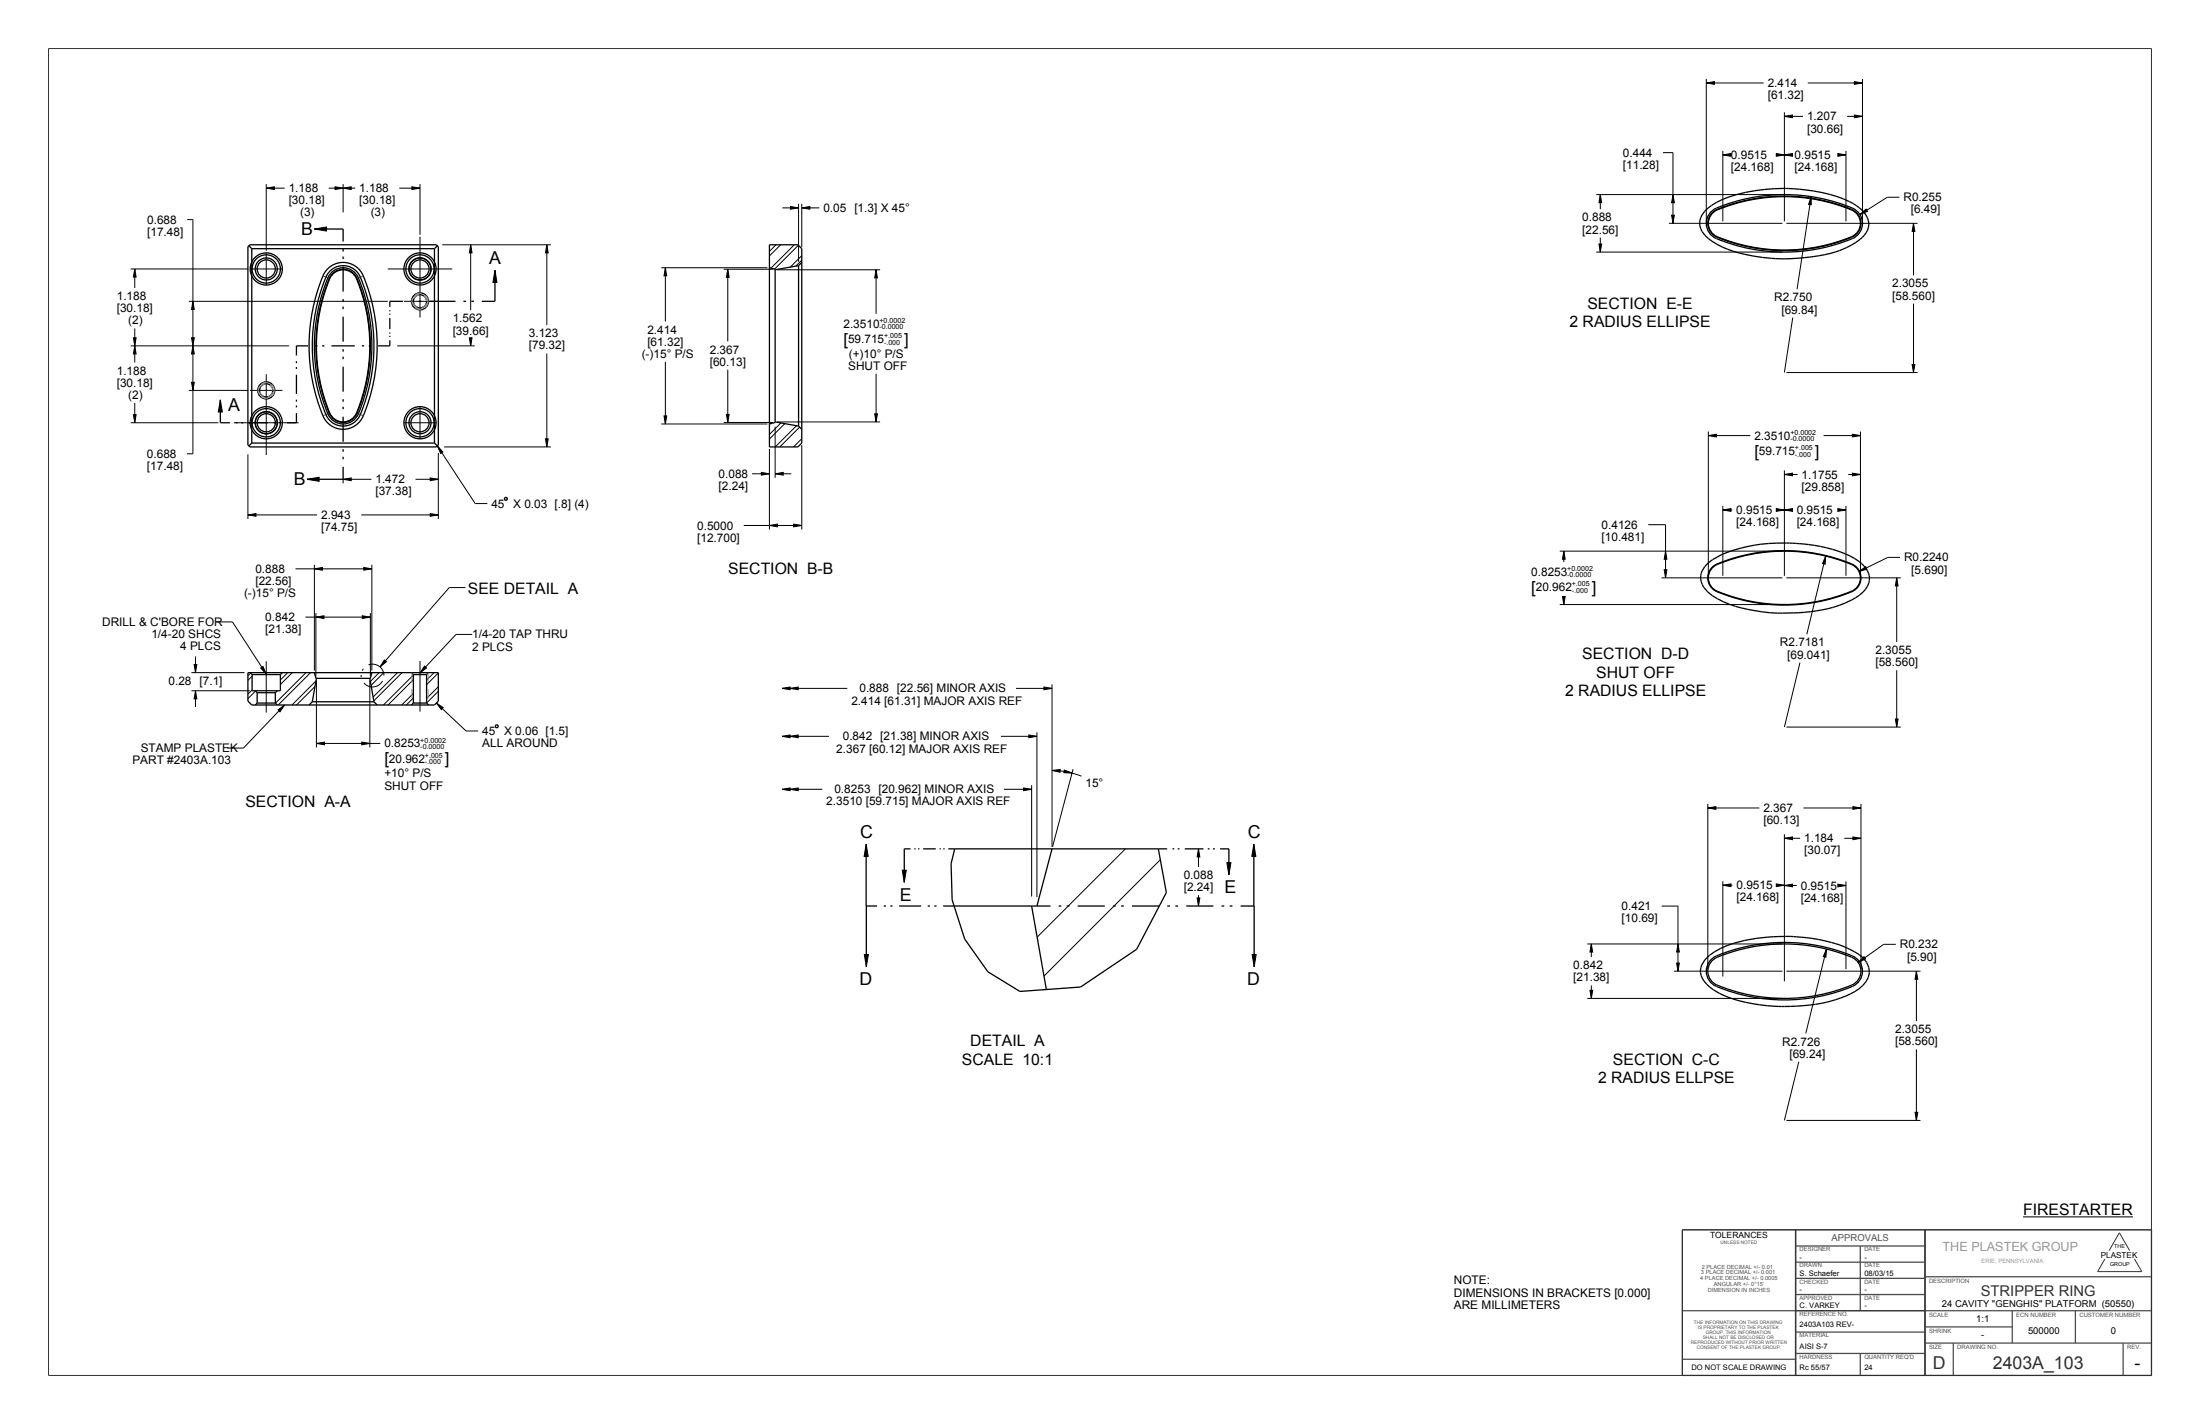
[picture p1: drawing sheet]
<svg xmlns="http://www.w3.org/2000/svg" width="864mm" height="559mm" viewBox="0 0 864 559" stroke-linecap="round" stroke-linejoin="round" font-family="sans-serif">
<g fill="#000">
<path d="M669.8 32.6l3.2-.6v1.1zM727.9 32l3.2 .6-3.2 .5zM700.5 45.7l3.1-.6v1.1zM727.9 45.1l3.2 .6-3.2 .5zM104.5 73.8l3.2-.5v1.1zM131.5 73.3l3.2 .5-3.2 .6zM134.7 73.8l3.2-.5v1.1zM161.7 73.3l3.2 .5-3.2 .6zM628.2 76.4l.5 3.1h-1zM656.7 76.4l.6 3.1h-1.1zM676.3 60.8l3.2-.5v1zM700.5 60.8l3.1-.5v1z"/>
<path d="M697.3 60.3l3.2 .5-3.2 .5zM711 77.1v3.3l-1-.2zM721.4 60.3l3.2 .5-3.2 .5zM123.4 89.9l4.8-.8v1.6zM184.8 96.1l.5 3.1h-1.1zM214.7 96.1l.5 3.1h-1.1zM310.3 81l3.2 .6-3.2 .5zM314.7 81.6l3.2-.6v1.1zM627.7 95.7h1l-.5 3.2zM656.2 84.5h1.1l-.6 3.1zM730.1 84.2l2.4-2.2 .6 .9zM751.1 87.6l.6 3.2h-1.1z"/>
<path d="M52.9 105.5l.5 3.2h-1zM75.7 118.2l.6 3.2h-1.1zM194.3 106l.8 4.8h-1.6zM261.2 105.1l.5 3.1h-1zM285.7 105.7l.5 3.1h-1zM343.9 105.9l.5 3.1h-1zM52.4 132.5h1l-.5 3.2zM52.9 135.7l.5 3.2h-1zM75.7 135.7l.6 3.2h-1.1zM75.2 132.5h1.1l-.6 3.2zM184.2 132.5h1.1l-.5 3.2zM75.2 150h1.1l-.6 3.2z"/>
<path d="M86.5 156.9l.8 4.8h-1.6zM750.6 143h1.1l-.6 3.2zM52.4 162.7h1l-.5 3.2zM171.7 175l2.2 2.4-.9 .5zM214.1 172.2h1.1l-.5 3.2zM260.7 163.2h1l-.5 3.2zM285.2 162.6h1l-.5 3.2zM343.4 162.4h1l-.5 3.2zM670.6 170.9l3.2-.5v1.1zM727.1 170.4l3.2 .5-3.2 .6zM120.5 188.1l4.8-.8v1.6zM134.7 188.1l3.2-.6v1.1z"/>
<path d="M168.9 187.5l3.2 .6-3.2 .5zM298.9 185.4l3.1 .5-3.1 .6zM304.3 185.9l3.2-.5v1.1zM700.5 186.2l3.1-.5v1zM727.1 185.7l3.2 .5-3.2 .5zM97.3 202.1l3.2-.6v1.1zM168.9 201.5l3.2 .6-3.2 .5zM302 206.2l3.2-.5v1zM311.6 205.7l3.1 .5-3.1 .5zM613.9 216.3l.5 3.2h-1.1zM653.8 216.3l.5 3.2h-1zM676.3 200.1l3.2-.5v1.1z"/>
<path d="M700.5 200.1l3.1-.5v1.1zM697.3 199.6l3.2 .5-3.2 .6zM716.7 218.2l-.3 3.2-1-.2zM721.4 199.6l3.2 .5-3.2 .6zM123.4 223.2l3.2-.5v1.1zM142.8 222.7l3.2 .5-3.2 .6zM613.3 234.1h1.1l-.5 3.1zM653.3 223.6h1l-.5 3.2zM729.7 224.3l2.7-1.9 .4 .9zM744.5 226.8l.6 3.1h-1.1zM124 242.2l3.2-.6v1.1zM142.2 241.6l3.2 .6-3.2 .5z"/>
<path d="M76.2 260.8h1.1l-.6 3.2zM76.7 271.1l.6 3.1h-1.1zM102.3 262.1l.9-.5 1.3 2.9zM109.1 278.6l2.6-1.9-1.8 2.6zM150.9 259l.8 .7-2.5 2zM166.6 261.4l.8 .7-2.5 2zM171.3 275.9l2.7 1.8-.8 .8zM307 270.1l3.2-.5v1.1zM310.2 270.1l3.1-.5v1.1zM409.8 269.6l3.2 .5-3.2 .6zM124.2 291.7l3.2-.5v1.1zM142 291.2l3.2 .5-3.2 .6z"/>
<path d="M307 289l3.2-.6v1.1zM310.2 289l3.1-.6v1.1zM403.9 288.4l3.1 .6-3.1 .5zM744 282.1h1.1l-.6 3.2zM307 309.7l3.2-.5v1.1zM310.2 309.7l3.1-.5v1.1zM401.8 309.2l3.2 .5-3.2 .6zM413 302.3l3.2-.3-.1 1zM417.8 302.2l3 1.2-3.2-.2zM670.4 317.1l3.2-.6v1.1zM727.3 316.5l3.2 .6-3.2 .5zM340 331.3l.8 4.8h-1.6z"/>
<path d="M470.5 333.1l.5 3.2h-1.1zM492.2 331.3l.8 4.8h-1.6zM700.5 329l3.1-.6v1.1zM727.3 328.4l3.2 .6-3.2 .5zM354.2 341.5h1.6l-.8 4.7zM469.9 352.4h1.1l-.5 3.1zM481.6 338.5h1.6l-.8 4.8zM676.3 347.4l3.2-.6v1.1zM697.3 346.8l3.2 .6-3.2 .5zM700.5 347.5l3.1-.6v1.1zM721.4 346.9l3.2 .6-3.2 .5zM339.3 374.6h1.6l-.8 4.8z"/>
<path d="M491.5 374.6h1.6l-.8 4.8zM624.7 370.4l.5 3.2h-1.1zM658.7 370.4l.5 3.2h-1zM717 372.4l-.3 3.2-1-.2zM729.4 377.7l2.3-2.3 .6 .9zM624.1 388.6h1.1l-.5 3.2zM658.2 377.9h1l-.5 3.2zM752.3 381.1l.5 3.2h-1.1zM751.7 436.5h1.1l-.5 3.2z"/>
</g>
<g fill="none" stroke="#000" stroke-width=".39">
<path d="M669.8 32.6l3.2-.6v1.1zM669.8 31v55.8M669.8 32.6h22.5M709.6 32.6h21.5M727.9 32l3.2 .6-3.2 .5zM731.1 31v55.8M652.8 59.9h3.9v27.7M676.3 59.2v27.6M700.5 45.7l3.1-.6v1.1zM700.5 44.1v42.7M700.5 45.7h7.3M724.6 59.2v27.6"/>
<path d="M725.1 45.7h6M727.9 45.1l3.2 .6-3.2 .5zM104.5 73.8l3.2-.5v1.1zM104.5 72.2v26.2M104.5 73.8h7.2M129 73.8h10.4M131.5 73.3l3.2 .5-3.2 .6zM134.7 73.8l3.2-.5v1.1zM134.7 72.2v11.2M156.8 73.8h8.1M161.7 73.3l3.2 .5-3.2 .6zM164.9 72.2v19.9"/>
<path d="M313.5 80v22.7M314.7 80v17M626.6 76.4h73.1M628.2 76.4l.5 3.1h-1zM628.2 76.4v5.7M656.7 76.4l.6 3.1h-1.1zM676.3 60.8l3.2-.5v1zM676.3 60.8h1.6M697.3 60.3l3.2 .5-3.2 .5zM697.7 60.8h5.2M700.5 60.8l3.1-.5v1zM711 77.1v3.3l-1-.2z"/>
<path d="M711 77.1l-5.6 36.4M721.4 60.3l3.2 .5-3.2 .5zM722.8 60.8h1.8M745.6 77.4h-4.7l-10.8 6.8M73.5 86.2h2.2v91.9h-2.3M123.4 89.9l4.8-.8v1.6zM173.6 96.1h42.6M184.8 96.1l.5 3.1h-1.1zM184.8 96.1v25.6M214.7 96.1l.5 3.1h-1.1zM214.7 96.1v31.5M304.6 96.1l-2.6 2.5"/>
<path d="M306.4 96.1l-4.4 4.3M307.1 81.6h6.4M310.3 81l3.2 .6-3.2 .5zM311.8 96.1l-9.2 9.1M313.4 96.3l-9.3 9.3M314.7 81.6l3.2-.6v1.1zM314.7 81.6h6.9M626.6 98.9h73.1M627.7 95.7h1l-.5 3.2zM628.2 93.2v5.7M655.1 87.6h44.6M656.2 84.5h1.1l-.6 3.1z"/>
<path d="M701.3 87.6h51.4M730.1 84.2l2.4-2.2 .6 .9zM751.1 87.6l.6 3.2h-1.1zM751.1 87.6v20.4M51.3 105.5h46.1M52.9 105.5l.5 3.2h-1zM52.9 105.5v7.5M74.1 118.2h78.1M75.7 118.2l.6 3.2h-1.1zM194.3 106l.8 4.8h-1.6zM259.6 105.1h41.6M261.2 105.1l.5 3.1h-1z"/>
<path d="M261.2 105.1v21M284.1 105.7h19.4M285.7 105.7l.5 3.1h-1zM285.7 105.7v28.3M305.1 105.9h40.4M314.7 100.3l-4.5 4.5M314.7 102.1l-2.3 2.3M343.9 105.9l.5 3.1h-1zM343.9 105.9v17.3M751.1 119.2v27M51.3 135.7h62.2M52.4 132.5h1l-.5 3.2z"/>
<path d="M52.9 135.7l.5 3.2h-1zM52.9 128.9v13.4M75.2 132.5h1.1l-.6 3.2zM75.7 135.7l.6 3.2h-1.1zM155.9 135.7h30.5M184.2 132.5h1.1l-.5 3.2zM184.8 132.9v2.8M214.7 138.7v36.7M703.7 124.6l-3.2 21.6M52.9 158.1v7.8M74.1 153.2h23.3M75.2 150h1.1l-.6 3.2z"/>
<path d="M86.5 156.9l.8 4.8h-1.6zM261.2 142v24.4M285.7 145.1v20.7M343.9 146.6v19M701.3 146.2h51.4M750.6 143h1.1l-.6 3.2zM51.3 165.9h34.4M52.4 162.7h1l-.5 3.2zM97.3 178.3v25.4M171.7 175l2.2 2.4-.9 .5zM171.7 175l14.8 22.6h4.8M172.1 177.8v25.9"/>
<path d="M174.4 175.4h41.8M214.1 172.2h1.1l-.5 3.2zM259.6 166.4h41.6M260.7 163.2h1l-.5 3.2zM284.1 165.8h19.4M285.2 162.6h1l-.5 3.2zM302 176.2v31.6M304.3 167.5v20M305.1 165.6h40.4M306.5 166l-4.5 4.5M308.1 166.2l-6.1 6.1M312.6 167.1l-8.3 8.3"/>
<path d="M313.9 167.6l-7.8 7.8M314.7 172.2l-3.2 3.2M314.7 174.7v33.1M343.4 162.4h1l-.5 3.2zM670.6 170.9l3.2-.5v1.1zM670.6 169.3v56.7M670.6 170.9h16.5M715.9 170.9h14.4M727.1 170.4l3.2 .5-3.2 .6zM730.3 169.3v56.7M120.5 188.1l4.8-.8v1.6zM134.7 188.1l3.2-.6v1.1z"/>
<path d="M145.8 188.1h-11.1v1.6M163.1 188.1h9M168.9 187.5l3.2 .6-3.2 .5zM295.3 185.9h6.7M298.9 185.4l3.1 .5-3.1 .6zM304.3 185.9l3.2-.5v1.1zM304.3 185.9h6.3M676.3 198.5v27.5M697.3 199.6l3.2 .5-3.2 .6zM700.5 186.2l3.1-.5v1zM700.5 184.6v41.4M700.5 186.2h5.1"/>
<path d="M721.4 199.6l3.2 .5-3.2 .6zM724.6 198.5v27.5M725.5 186.2h4.8M727.1 185.7l3.2 .5-3.2 .5zM97.3 202.1l3.2-.6v1.1zM97.3 202.1h27.2M141.8 202.1h30.3M168.9 201.5l3.2 .6-3.2 .5zM292 206.2h22.7M302 206.2l3.2-.5v1zM311.6 205.7l3.1 .5-3.1 .5zM612.3 216.3h87.4"/>
<path d="M613.9 216.3l.5 3.2h-1.1zM613.9 216.3v4.3M647 205.9h6.8v20.9M653.8 216.3l.5 3.2h-1zM676.3 200.1l3.2-.5v1.1zM676.3 200.1h3.7M699.9 200.1h3.8M700.5 200.1l3.1-.5v1.1zM716.7 218.2l-.3 3.2-1-.2zM716.7 218.2l-7.4 30.7M723.6 200.1h1M745.8 218.7h-4.7l-11.4 5.6"/>
<path d="M116 223.2h30M123.4 223.2l3.2-.5v1.1zM123.4 221.6v41.6M142.8 222.7l3.2 .5-3.2 .6zM146 221.6v41.6M182.7 230.6h-6.3l-27.2 31.1M612.3 237.2h87.4M613.3 234.1h1.1l-.5 3.1zM613.9 234.2v3M652.2 226.8h47.5M653.3 223.6h1l-.5 3.2zM701.3 226.8h44.8"/>
<path d="M729.7 224.3l2.7-1.9 .4 .9zM744.5 226.8l.6 3.1h-1.1zM744.5 226.8v25.1M76.7 257.6v6.4M84.9 244.1h6.4l13.2 20.4M119.9 242.2h25.5M124 242.2l3.2-.6v1.1zM124 240.6v24.8M142.2 241.6l3.2 .6-3.2 .5zM145.4 240.6v24.8M150.9 259l.8 .7-2.5 2zM185.4 249h-6.4l-14.1 15.1"/>
<path d="M75.1 271.1h23M75.1 264h20.9M76.2 260.8h1.1l-.6 3.2zM76.7 271.1l.6 3.1h-1.1zM76.7 271.1v6.3M98.4 264.1l-1.1 1.1M99 265.3l-1.7 1.7M99 270.7l-1.7 1.7M100.3 271.2l-3 3M102.3 262.1l.9-.5 1.3 2.9zM109.1 278.6l2.6-1.9-1.8 2.6zM111.7 276.7l-16.1 16.9h-6.4"/>
<path d="M112.9 264l-2.8 2.8M114.7 264l-4.6 4.6M120.1 264l-12 11.9M121.9 264l-12.7 12.7M123.6 269.4l-7.2 7.3M124 267.2l-9.4 9.5M124.2 267v26.3M145.2 267v26.3M148.9 264l-3.5 3.4M150.6 264l-4.9 4.9M156 264l-9.5 9.5M157.8 264l-11.1 11.1"/>
<path d="M162.3 264.9l-11.8 11.8M162.3 266.7l-10 10M162.3 272.1l-4.6 4.6M162.3 273.9l-2.8 2.8M166.6 261.4l.8 .7-2.5 2zM170.4 264l-2.9 2.9M171.3 275.9l2.7 1.8-.8 .8zM171.3 275.9l11.6 11h4.8M172.1 264.1l-4.6 4.6M172.1 269.5l-4.6 4.6M172.1 271.3l-4.6 4.6M307 270.1l3.2-.5v1.1z"/>
<path d="M307 270.1h25.6M310.2 270.1l3.1-.5v1.1zM398.8 270.1h14.2M409.8 269.6l3.2 .5-3.2 .6zM413 268.5v63.8M706.6 260l-6.1 25.3M744.5 263v22.3M124.2 291.7l3.2-.5v1.1zM124.2 291.7h25.1M142 291.2l3.2 .5-3.2 .6zM307 289l3.2-.6v1.1zM307 289h18.4"/>
<path d="M310.2 289l3.1-.6v1.1zM392.9 289h14.1M403.9 288.4l3.1 .6-3.1 .5zM407 287.4v64.6M701.3 285.3h44.8M744 282.1h1.1l-.6 3.2zM307 309.7l3.2-.5v1.1zM307 309.7h15.8M310.2 309.7l3.1-.5v1.1zM394.1 309.7h10.9M401.8 309.2l3.2 .5-3.2 .6zM405 308.1v43.7"/>
<path d="M413 302.3l3.2-.3-.1 1zM413 302.3a30.8 30.8 0 0 1 11.5 2.3M417.8 302.2l3 1.2-3.2-.2zM421.2 301.8l-8 30.5M670.4 317.1l3.2-.6v1.1zM670.4 315.5v64.8M670.4 317.1h20.2M707.9 317.1h22.6M727.3 316.5l3.2 .6-3.2 .5zM730.5 315.5v64.8M340 331.3l.8 4.8h-1.6zM441.8 333.1l-34.7 34.7"/>
<path d="M455.5 337.4l-45.7 45.6M470.5 333.1l.5 3.2h-1.1zM470.5 333.1v7.1M481.6 338.5h1.6l-.8 4.8zM492.2 331.3l.8 4.8h-1.6zM700.5 329l3.1-.6v1.1zM700.5 327.4v57.7M700.5 329h6.1M724 329h6.5M727.3 328.4l3.2 .6-3.2 .5zM354.2 341.5h1.6l-.8 4.7zM469.9 352.4h1.1l-.5 3.1z"/>
<path d="M470.5 351.3v4.2M652.3 355.6h6.4v25.5M676.3 347.4l3.2-.6v1.1zM676.3 345.8v37.4M676.3 347.4h3.8M697.3 346.8l3.2 .6-3.2 .5zM699.9 347.4h.6M700.5 347.5l3.1-.6v1.1zM700.5 347.5h4.8M721.4 346.9l3.2 .6-3.2 .5zM724.6 345.9v34.4M339.3 374.6h1.6l-.8 4.8z"/>
<path d="M491.5 374.6h1.6l-.8 4.8zM623.1 370.4h76.6M624.7 370.4l.5 3.2h-1.1zM624.7 370.4v5.2M658.2 377.9h1l-.5 3.2zM658.7 370.4l.5 3.2h-1zM717 372.4l-.3 3.2-1-.2zM717 372.4l-8.1 33.1M729.4 377.7l2.3-2.3 .6 .9zM744.2 370.6h-4.8l-10 7.1M623.1 391.8h76.6M624.1 388.6h1.1l-.5 3.2z"/>
<path d="M624.7 386.7v5.1M657.1 381.1h42.6M701.3 381.1h52.6M752.3 381.1l.5 3.2h-1.1zM752.3 381.1v19.6M706.1 416.6l-5.6 23.1M752.3 411.8v27.9M701.3 439.7h52.6M751.7 436.5h1.1l-.5 3.2zM794.2 477.5h43.1"/>
</g>
<g fill="none" stroke="#000" stroke-width=".51">
<path d="M700.5 73.9h.1M97.7 96.4l1.1 1.2M98.1 96.1h73.2l.8 .7v77.8l-.8 .8h-73.2l-.8-.8v-77.8zM98.8 97.6v76.3M98.8 97.6h71.7M123.4 89.9h11.3v4.9M134.7 97.7v1M170.5 97.6v76.3M171.7 96.4l-1.2 1.2M302 96.1h11.2l1.5 1.5v76.3l-1.5 1.5h-11.2zM669.2 82.9a26.2 26.2 0 0 1 12.5-6.6 69 69 0 0 1 44.4 2.8 12.7 12.7 0 0 1 7.4 7.6 8.3 8.3 0 0 1-5 8.4 46.2 46.2 0 0 1-22.7 6.2 65.6 65.6 0 0 1-29.7-4.4 15.5 15.5 0 0 1-8.5-7.1 6.4 6.4 0 0 1 1.6-6.9zM671.7 83.1a9.6 9.6 0 0 1 4.3-2.3 68.4 68.4 0 0 1 52.6 1.7 6.5 6.5 0 0 1-1.5 11.1 68.6 68.6 0 0 1-54.8-.8 6.5 6.5 0 0 1-.6-9.7z"/>
<path d="M672.1 83.8a8.5 8.5 0 0 1 4.2-2.3 68.6 68.6 0 0 1 51.3 1.3 5.7 5.7 0 0 1 2.7 5.3 5.7 5.7 0 0 1-3.5 4.8 68.7 68.7 0 0 1-53.4-.4 5.7 5.7 0 0 1-1.3-8.7zM672.1 83.5a9.1 9.1 0 0 1 4.2-2.2 67.9 67.9 0 0 1 51.9 1.7 5.9 5.9 0 0 1-1.3 10.1 68.1 68.1 0 0 1-54.2-.8 5.9 5.9 0 0 1-.6-8.8zM128.4 105.7a8.6 8.6 0 0 1 14.2 2.6 70.6 70.6 0 0 1-1 56.6 8.6 8.6 0 0 1-14.8-1.7 70.6 70.6 0 0 1 1-56.7zM129.3 106.6a7.3 7.3 0 0 1 12.1 2.2 69.5 69.5 0 0 1-.8 55.4 7.3 7.3 0 0 1-12.7-1.5 69.5 69.5 0 0 1 .9-55.5zM130.1 107a6.5 6.5 0 0 1 10.6 2.1 68.6 68.6 0 0 1-.9 54.8 6.5 6.5 0 0 1-11.1-1.5 68.6 68.6 0 0 1 .9-54.8zM130.5 107.4a5.9 5.9 0 0 1 9.6 1.9 68.1 68.1 0 0 1-.7 54.2 5.9 5.9 0 0 1-10.2-1.4 68.1 68.1 0 0 1 .8-54.1zM130.9 107.3a5.7 5.7 0 0 1 9 2.1 68.7 68.7 0 0 1-.3 53.4 5.7 5.7 0 0 1-5.3 2.8 5.7 5.7 0 0 1-4.9-3.5 68.7 68.7 0 0 1 .4-53.5zM134.7 100.7v1M134.7 104.6v9.8M134.7 117.4v1M158.2 118.2h-5.2v2.2M161.3 118.2h1"/>
<path d="M164.4 118.2h1M168.5 118.2h10.3M181.9 118.2h1M185 118.2h1M194.3 106v12.2h-5.2M302 105.1l2.3 .6v60.1l-2.3 .6M313.5 104.2v63M313.5 104.2l-9.2 1.7M314.7 103l-1.2 1.2M120.9 135.7h-4.5v3.8M123.7 135.7h.9M126.4 135.7h1"/>
<path d="M130.1 135.7h9.2M134.7 120.3v1M134.7 124.2v9.9M134.7 137v1M134.7 140v.9M142 135.7h.9M144.8 135.7h.9M153 133.5v2.2h-4.6M153 121.7v.5M153 123.1v.4M153 124.8v4.4M153 130.5v.4"/>
<path d="M153 131.8v.4M86.5 156.9v9h3.7M116.4 141.8v.7M116.4 144v.8M116.4 147v7.6M116.4 156.8v.8M116.4 159.1v.8M134.7 143.9v9.8M134.7 156.7v.9M134.7 159.6v1M92.5 165.9h.7M94.7 165.9h.8"/>
<path d="M97.7 165.9h.1M97.7 165.9h7.5M98.8 173.9h71.7M98.8 173.9l-1.1 1.1M107.4 165.9h.7M109.6 165.9h.8M116.4 162.1v3.8h-3.8M134.7 163.5v9.9M134.7 176.3v1M134.7 179.2v1M170.5 173.9l1.2 1.1M304.3 165.6l9.2 1.6"/>
<path d="M313.5 167.2l1.2 1.3M134.7 183.2v4.9h-14.2M198.3 195.2l.8 .3-.3 .8-.8-.3zM670.6 220.9a42.3 42.3 0 0 1 20.5-7.3 72.2 72.2 0 0 1 33.2 3.7 14.1 14.1 0 0 1 9.5 8.7 8.6 8.6 0 0 1-5.4 8.6 55.8 55.8 0 0 1-28.7 6 63.3 63.3 0 0 1-23.3-4.5 16.6 16.6 0 0 1-8.2-6.7 6.8 6.8 0 0 1 2.4-8.5zM672 222.7l.6-.5a67.2 67.2 0 0 1 49.4-2.7l4.9 1.8a5.9 5.9 0 0 1 3.6 5.5 5.9 5.9 0 0 1-3.6 5.4 68.4 68.4 0 0 1-54-.6 5.9 5.9 0 0 1-.9-8.9zM672.1 222.9a8.5 8.5 0 0 1 4.2-2.3 68.6 68.6 0 0 1 51.3 1.3 5.7 5.7 0 0 1 2.7 5.3 5.7 5.7 0 0 1-3.5 4.8 68.7 68.7 0 0 1-53.4-.4 5.7 5.7 0 0 1-1.3-8.7zM97.3 264h74.8v11.1l-1.6 1.6h-71.7l-1.5-1.6zM98.2 264l.8 .7M99 264.7v6.4h11.1v-6.4M99 264.7h11.1M100.2 271.1l.7 .7M100.9 271.8v4.1"/>
<path d="M100.9 275.9l-.7 .8M100.9 275.9h7.2M100.9 271.8h7.2M108.1 271.8v4.1M108.1 275.9l.7 .8M108.8 271.1l-.7 .7M110.8 264l-.7 .7M122.6 275.4l-1.3 1.3M122.6 275.4h24.2M123.4 264l.6 2.2h21.4l.6-2.2M124.2 266.2l-1.6 9.2M145.2 266.2l1.6 9.2"/>
<path d="M146.8 275.4l1.3 1.3M161.5 264l.8 .7M162.3 275.9h5.2M162.3 264.7h5.2M162.3 275.9l-.8 .8M162.3 264.7v11.2M167.5 275.9l.7 .8M167.5 264.7v11.2M168.2 264l-.7 .7M194.5 284.7l.7-.2 .3 .8-.8 .2zM340 331.3l.1 48.1M357.4 333.1h-2.4v13.1"/>
<path d="M358.9 333.1h.5M360.4 333.1h.5M362.4 333.1h4.9M368.8 333.1h.5M370.3 333.1h.5M372.3 333.1h85.9M374.8 333.1l-1.5 5.9 .5 14.1 4.9 15.4 9.1 12.8 12.6 7.8 23.8-1.8 22-14.8 11.6-22.2-3.1-17.2M413 333.1l-6 22.4M460.2 333.1h.7M462.3 333.1h.7M465.1 333.1h6.9M472 333.1h.1"/>
<path d="M474.1 333.1h.7M476.2 333.1h.7M478.9 333.1h3.5v10.2M492.2 331.3v24.2M340 355.5h4.3M346.9 355.5h.9M349.5 355.5h.9M353 355.5h8.6M364.2 355.5h.8M366.8 355.5h.8M370.2 355.5h42.2M405 355.5l5.7 32.8"/>
<path d="M415.6 355.5h1M418.8 355.5h1M423 355.5h10.7M436.9 355.5h1.1M440.1 355.5h1M444.3 355.5h10.7M458.2 355.5h1.1M461.4 355.5h1.1M465.7 355.5h10.6M479.5 355.5h1.1M482.7 355.5h1.1M487 355.5h5.3v23.9"/>
<path d="M669.2 376.7a28.8 28.8 0 0 1 15.7-7.7 87.1 87.1 0 0 1 16.6-1.5 58 58 0 0 1 26.5 6 8.5 8.5 0 0 1 5.4 10 15.1 15.1 0 0 1-8.9 7.4 70.8 70.8 0 0 1-36.8 2.9 33.3 33.3 0 0 1-17.8-7.6 6.6 6.6 0 0 1-.7-9.5zM671.7 376.5a9.6 9.6 0 0 1 4.3-2.3 68.4 68.4 0 0 1 52.6 1.8 6.5 6.5 0 0 1-1.5 11.1 68.6 68.6 0 0 1-54.8-.9 6.5 6.5 0 0 1-.6-9.7zM672.1 376.9a9.1 9.1 0 0 1 4.2-2.1 67.9 67.9 0 0 1 51.9 1.6 5.9 5.9 0 0 1-1.3 10.2 68.1 68.1 0 0 1-54.2-.8 5.9 5.9 0 0 1-.6-8.9z"/>
<circle cx="104.5" cy="105.5" r="6.3"/>
<circle cx="104.5" cy="105.5" r="5.6"/>
<circle cx="104.5" cy="105.5" r="4.3"/>
<circle cx="104.5" cy="105.5" r="3.6"/>
<circle cx="164.9" cy="105.5" r="4.3"/>
<circle cx="164.9" cy="105.5" r="3.6"/>
<circle cx="164.9" cy="118.2" r="3.4"/>
<circle cx="164.9" cy="118.2" r="2.59"/>
<circle cx="104.5" cy="153.2" r="3.4"/>
<circle cx="104.5" cy="153.2" r="2.59"/>
<circle cx="104.5" cy="165.9" r="4.3"/>
<circle cx="104.5" cy="165.9" r="3.6"/>
<circle cx="164.9" cy="165.9" r="6.3"/>
<circle cx="164.9" cy="165.9" r="5.6"/>
<circle cx="164.9" cy="165.9" r="4.3"/>
<circle cx="164.9" cy="165.9" r="3.6"/>
</g>
<path d="M19 19h825.5v520.8h-825.5zM704.8 482.6v57.2M755.6 482.6v57.2M826.3 494.1l-2.9 4.9h17.4l-2.9-4.9M827.9 490.8l4.1-7 4 7M844.5 482.6h-184.1v57.2M704.8 514.3h50.8" fill="none" stroke="#313131" stroke-width=".39"/>
<g fill="none" stroke="#4f4f4f" stroke-width=".51">
<path d="M660.4 482.6h184.1v57.2h-184.1zM704.8 482.6v57.2M704.8 495.3h50.8M704.8 488.9h50.8M730.2 488.9v25.4M755.6 482.6v57.2M660.4 514.3h184.1M704.8 508h50.8M704.8 501.6h50.8M755.6 501h88.9M789.9 514.3v12.7M814.7 514.3v12.7"/>
<path d="M660.4 533.4h44.4M704.8 531.1h50.8M704.8 522.7h50.8M730.2 531.1v8.7M755.6 527h88.9M755.6 520.7h34.3M766.7 527v12.8M833.4 527v12.8"/>
</g>
<path d="M126.8 108.3l2.6 1.1M142.6 108.3l-2.7 1.1M129.4 162.1l-2.6 1.1M139.9 162.1l2.7 1.1" fill="none" stroke="#5d5d5d" stroke-width=".39"/>
<path d="M161.7 264v3.8M161.7 270.3v3.8M161.7 276.7h.1M168 264v3.8M168 270.3v3.8M168 276.7h.1" fill="none" stroke="#939393" stroke-width=".39"/>
<path d="M150.7 265.1a4.5 4.5 0 0 0-6.5-4 4.5 4.5 0 0 0-.7 7.6 4.5 4.5 0 0 0 7.1-2.8l.1-.8" fill="none" stroke="#000" stroke-width=".39" stroke-dasharray="8.6 2.6 .9 1.7 .9 2.6" stroke-linecap="butt"/>
<!-- layer: 05___PRT_ALL_AXES -->
<path d="M104.5 99.2v12.7M164.9 92.9v31.7M98.2 105.5h12.7M152.2 105.5h25.3M158.5 118.2h12.7M98.2 153.2h12.7M104.5 146.8v31.8M164.9 159.5v12.7M91.9 165.9h25.3M158.5 165.9h12.7M104.5 259.5v20.1M164.9 259.4v19.8" fill="none" stroke="#000" stroke-width=".39"/>
<g fill="none" stroke="#000" stroke-width=".51">
<circle cx="164.9" cy="105.5" r="6.3"/>
<circle cx="164.9" cy="105.5" r="5.6"/>
<circle cx="164.9" cy="105.5" r="4.3"/>
<circle cx="104.5" cy="165.9" r="6.3"/>
<circle cx="104.5" cy="165.9" r="5.6"/>
<circle cx="104.5" cy="165.9" r="4.3"/>
</g>
<!-- layer: 11___PRT_COSM_THREADS -->
<path d="M167.5 118.2a2.59 2.59 0 0 0-3.8-2.3 2.59 2.59 0 0 0-.5 4.4 2.59 2.59 0 0 0 4.2-1.5l.1-.6M168 118.2a3.2 3.2 0 0 0-4.5-2.8 3.2 3.2 0 0 0-.6 5.4 3.2 3.2 0 0 0 5.1-1.9v-.7M107.1 153.2a2.59 2.59 0 0 0-3.7-2.3 2.59 2.59 0 0 0-.5 4.3 2.59 2.59 0 0 0 4.1-1.4l.1-.6M107.7 153.2a3.2 3.2 0 0 0-4.6-2.9 3.2 3.2 0 0 0-.5 5.4 3.2 3.2 0 0 0 5-1.9l.1-.6" fill="none" stroke="#939393" stroke-width=".39" stroke-dasharray="2.6 1.7" stroke-linecap="butt"/>
<g font-size="7">
<text x="118.2" y="92.3">B</text>
<text x="192" y="103.7">A</text>
<text x="89.6" y="161.1">A</text>
<text x="115.3" y="190.5">B</text>
<text x="337.7" y="328.9">C</text>
<text x="489.9" y="328.9">C</text>
<text x="353.2" y="353.4">E</text>
<text x="480.7" y="350.4">E</text>
<text x="337.4" y="386.5">D</text>
<text x="489.6" y="386.5">D</text>
<text x="837.8" y="537.4">-</text>
</g>
<g font-size="7" fill="#313131">
<text x="758.7" y="537.4">D</text>
<text x="782.3" y="537.4">2403A_103</text>
</g>
<g font-size="6.5">
<text x="331.1" y="135.2">[</text>
<text x="354.9" y="135.2">]</text>
<text x="688.7" y="179.2">[</text>
<text x="712.5" y="179.2">]</text>
<text x="601.1" y="232.6">[</text>
<text x="624.9" y="232.6">]</text>
<text x="150.9" y="300">[</text>
<text x="174.7" y="300">]</text>
</g>
<g font-size="6.2">
<text x="623.2" y="121.3">SECTION E-E</text>
<text x="616.1" y="128.4">2 RADIUS ELLIPSE</text>
<text x="285.9" y="225.2">SECTION B-B</text>
<text x="183.6" y="232.9">SEE DETAIL A</text>
<text x="621.1" y="258.8">SECTION D-D</text>
<text x="626.6" y="265.9">SHUT OFF</text>
<text x="614.4" y="273.1">2 RADIUS ELLIPSE</text>
<text x="96.4" y="316.5">SECTION A-A</text>
<text x="380.9" y="410.6">DETAIL A</text>
<text x="377.6" y="417.8">SCALE 10:1</text>
<text x="633.2" y="417.8">SECTION C-C</text>
<text x="627.3" y="424.9">2 RADIUS ELLPSE</text>
<text x="794.2" y="476.8">FIRESTARTER</text>
</g>
<text font-size="5.8" fill="#313131" x="777.5" y="508.7">STRIPPER RING</text>
<text font-size="5" fill="#989898" x="762.5" y="491">THE PLASTEK GROUP</text>
<g font-size="4.6">
<text x="693.9" y="34.1">2.414</text>
<text x="693.9" y="38.9">[61.32]</text>
<text x="709.3" y="47.2">1.207</text>
<text x="709.3" y="52">[30.66]</text>
<text x="637.1" y="61.5">0.444</text>
<text x="679.5" y="62.4">0.9515</text>
<text x="704.5" y="62.4">0.9515</text>
<text x="637.1" y="66.2">[11.28]</text>
<text x="679.5" y="67.1">[24.168]</text>
<text x="704.5" y="67.1">[24.168]</text>
<text x="113.3" y="75.4">1.188</text>
<text x="141" y="75.4">1.188</text>
<text x="113.3" y="80.2">[30.18]</text>
<text x="141" y="80.2">[30.18]</text>
<text x="323.2" y="83.2">0.05 [1.3] X 45°</text>
<text x="747.2" y="79">R0.255</text>
<text x="750" y="83.7">[6.49]</text>
<text x="57.8" y="87.8">0.688</text>
<text x="117.8" y="84.9">(3)</text>
<text x="145.5" y="84.9">(3)</text>
<text x="621.1" y="86.9">0.888</text>
<text x="57.8" y="92.5">[17.48]</text>
<text x="621.1" y="91.6">[22.56]</text>
<text x="742.8" y="112.8">2.3055</text>
<text x="45.8" y="117.8">1.188</text>
<text x="696.5" y="118.3">R2.750</text>
<text x="742.8" y="117.6">[58.560]</text>
<text x="45.8" y="122.5">[30.18]</text>
<text x="699.3" y="123">[69.84]</text>
<text x="50.3" y="127.3">(2)</text>
<text x="177.7" y="126.5">1.562</text>
<text x="177.7" y="131.3">[39.66]</text>
<text x="254.1" y="130.9">2.414</text>
<text x="331.1" y="128.6">2.3510</text>
<text x="207.6" y="132.4">3.123</text>
<text x="207.6" y="137.1">[79.32]</text>
<text x="254.1" y="135.7">[61.32]</text>
<text x="332.9" y="134.6">59.715</text>
<text x="251.9" y="140.4">(-)15° P/S</text>
<text x="278.6" y="138.7">2.367</text>
<text x="278.6" y="143.5">[60.13]</text>
<text x="333.2" y="140.3">(+)10° P/S</text>
<text x="45.8" y="147">1.188</text>
<text x="333" y="145.1">SHUT OFF</text>
<text x="45.8" y="151.8">[30.18]</text>
<text x="50.3" y="156.6">(2)</text>
<text x="688.7" y="172.5">2.3510</text>
<text x="57.7" y="179.7">0.688</text>
<text x="690.5" y="178.6">59.715</text>
<text x="57.7" y="184.4">[17.48]</text>
<text x="147.4" y="189.7">1.472</text>
<text x="282.1" y="187.5">0.088</text>
<text x="707.2" y="187.8">1.1755</text>
<text x="147.4" y="194.4">[37.38]</text>
<text x="282.1" y="192.3">[2.24]</text>
<text x="707.2" y="192.5">[29.858]</text>
<text x="126.1" y="203.7">2.943</text>
<text x="192.9" y="199.2">45</text>
<text x="201.5" y="199.2">X 0.03 [.8] (4)</text>
<text x="681.6" y="201.7">0.9515</text>
<text x="705.3" y="201.7">0.9515</text>
<text x="126.1" y="208.4">[74.75]</text>
<text x="273.7" y="207.8">0.5000</text>
<text x="628.7" y="207.5">0.4126</text>
<text x="681.6" y="206.5">[24.168]</text>
<text x="705.3" y="206.5">[24.168]</text>
<text x="273.7" y="212.6">[12.700]</text>
<text x="628.7" y="212.3">[10.481]</text>
<text x="747.4" y="220.3">R0.2240</text>
<text x="100.3" y="224.8">0.888</text>
<text x="601.1" y="225.9">0.8253</text>
<text x="750.3" y="225.1">[5.690]</text>
<text x="100.3" y="229.6">[22.56]</text>
<text x="602.9" y="232">20.962</text>
<text x="95.8" y="234.3">(-)15° P/S</text>
<text x="40.1" y="245.6">DRILL &amp; C'BORE FOR</text>
<text x="104.1" y="243.8">0.842</text>
<text x="59.4" y="250.4">1/4-20 SHCS</text>
<text x="104.1" y="248.5">[21.38]</text>
<text x="185.4" y="250.6">1/4-20 TAP THRU</text>
<text x="70.7" y="255.2">4 PLCS</text>
<text x="185.4" y="255.3">2 PLCS</text>
<text x="698.7" y="253.7">R2.7181</text>
<text x="736.2" y="256.7">2.3055</text>
<text x="701.5" y="258.4">[69.041]</text>
<text x="736.2" y="261.4">[58.560]</text>
<text x="66.2" y="268.9">0.28 [7.1]</text>
<text x="337.4" y="271.7">0.888 [22.56] MINOR AXIS</text>
<text x="334.2" y="276.5">2.414 [61.31] MAJOR AXIS REF</text>
<text x="150.9" y="293.3">0.8253</text>
<text x="189.3" y="288.4">45</text>
<text x="189.3" y="293.2">ALL AROUND</text>
<text x="197.9" y="288.4">X 0.06 [1.5]</text>
<text x="330.8" y="290.5">0.842 [21.38] MINOR AXIS</text>
<text x="52" y="299.9">PART #2403A.103</text>
<text x="55.3" y="295.1">STAMP PLASTEK</text>
<text x="152.7" y="299.4">20.962</text>
<text x="328.3" y="295.3">2.367 [60.12] MAJOR AXIS REF</text>
<text x="150.9" y="305.1">+10° P/S</text>
<text x="150.9" y="309.8">SHUT OFF</text>
<text x="327.5" y="311.3">0.8253 [20.962] MINOR AXIS</text>
<text x="426.1" y="308.9">15°</text>
<text x="324.4" y="316.1">2.3510 [59.715] MAJOR AXIS REF</text>
<text x="692.2" y="318.7">2.367</text>
<text x="692.2" y="323.4">[60.13]</text>
<text x="708.2" y="330.5">1.184</text>
<text x="708.2" y="335.3">[30.07]</text>
<text x="464.7" y="344.9">0.088</text>
<text x="464.7" y="349.7">[2.24]</text>
<text x="681.7" y="349">0.9515</text>
<text x="681.7" y="353.7">[24.168]</text>
<text x="706.9" y="349.1">0.9515</text>
<text x="706.9" y="353.8">[24.168]</text>
<text x="636.6" y="357.2">0.421</text>
<text x="636.6" y="361.9">[10.69]</text>
<text x="745.8" y="372.2">R0.232</text>
<text x="748.6" y="376.9">[5.90]</text>
<text x="617.6" y="380.3">0.842</text>
<text x="617.6" y="385.1">[21.38]</text>
<text x="743.9" y="405.4">2.3055</text>
<text x="699.6" y="410.3">R2.726</text>
<text x="743.9" y="410.2">[58.560]</text>
<text x="702.4" y="415">[69.24]</text>
<text x="570.7" y="504">NOTE:</text>
<text x="570.7" y="508.8">DIMENSIONS IN BRACKETS [0.000]</text>
<text x="570.7" y="513.5">ARE MILLIMETERS</text>
</g>
<text font-size="3.7" fill="#4f4f4f" x="719" y="487">APPROVALS</text>
<g font-size="3.7">
<text x="762.3" y="513.1">24 CAVITY &quot;GENGHIS&quot; PLATFORM (50550)</text>
<text x="775.7" y="518.8">1:1</text>
<text x="777.7" y="525.1">-</text>
<text x="796.1" y="523.6">500000</text>
<text x="828.6" y="523.6">0</text>
</g>
<text font-size="3.3" x="671.3" y="485.6">TOLERANCES</text>
<text font-size="3.2" x="824.7" y="493.7">PLASTEK</text>
<g font-size="3">
<text x="706.4" y="494.4">-</text>
<text x="731.8" y="494.4">-</text>
<text x="706.4" y="500.8">S. Schaefer</text>
<text x="731.8" y="500.8">08/03/15</text>
<text x="706.4" y="507.1">-</text>
<text x="731.8" y="507.1">-</text>
<text x="706.4" y="513.5">C. VARKEY</text>
<text x="731.8" y="513.5">-</text>
<text x="706.4" y="520.8">2403A103 REV-</text>
<text x="706.4" y="529.2">AISI S-7</text>
<text x="664" y="537.6">DO NOT SCALE DRAWING</text>
<text x="706.4" y="537.7">Rc 55/57</text>
<text x="731.8" y="537.7">24</text>
</g>
<g font-size="2.8">
<text x="345.2" y="126.6">+0.0002</text>
<text x="345.2" y="129.2">-0.0000</text>
<text x="347" y="132.7">+.005</text>
<text x="347" y="135.2">-.000</text>
<text x="702.8" y="170.6">+0.0002</text>
<text x="702.8" y="173.2">-0.0000</text>
<text x="704.6" y="176.6">+.005</text>
<text x="704.6" y="179.2">-.000</text>
<text x="615.2" y="224">+0.0002</text>
<text x="615.2" y="226.6">-0.0000</text>
<text x="617" y="230.1">+.005</text>
<text x="617" y="232.6">-.000</text>
<text x="165" y="291.4">+0.0002</text>
<text x="165" y="294">-0.0000</text>
<text x="166.8" y="297.5">+.005</text>
<text x="166.8" y="300">-.000</text>
</g>
<g font-size="2.3" fill="#4f4f4f">
<text x="706.4" y="491">DESIGNER</text>
<text x="731.8" y="491">DATE</text>
<text x="706.4" y="497.4">DRAWN</text>
<text x="731.8" y="497.4">DATE</text>
<text x="706.4" y="503.7">CHECKED</text>
<text x="731.8" y="503.7">DATE</text>
<text x="757.2" y="503.4">DESCRIPTION</text>
<text x="706.4" y="510.1">APPROVED</text>
<text x="731.8" y="510.1">DATE</text>
<text x="706.4" y="516.4">REFERENCE NO.</text>
<text x="757.2" y="516.7">SCALE</text>
<text x="791.5" y="516.7">ECN NUMBER</text>
<text x="816.3" y="516.7">CUSTOMER NUMBER</text>
<text x="706.4" y="524.8">MATERIAL</text>
<text x="757.2" y="523.1">SHRINK</text>
<text x="706.4" y="533.2">HARDNESS</text>
<text x="731.8" y="533.2">QUANTITY REQ'D</text>
<text x="757.2" y="529.4">SIZE</text>
<text x="768.3" y="529.4">DRAWING NO.</text>
<text x="835" y="529.4">REV.</text>
</g>
<text font-size="2.3" fill="#989898" x="777.8" y="495.7">ERIE, PENNSYLVANIA</text>
<g font-size="2.2" fill="#4f4f4f">
<text x="668" y="497.8">2 PLACE DECIMAL +/- 0.01</text>
<text x="667.4" y="502.4">4 PLACE DECIMAL +/- 0.0005</text>
<text x="667.7" y="500.1">3 PLACE DECIMAL +/- 0.001</text>
<text x="670.4" y="507">DIMENSION IN INCHES</text>
<text x="672.8" y="504.7">ANGULAR +/- 0°15'</text>
</g>
<g font-size="2.1">
<text x="829.9" y="489.6">THE</text>
<text x="828.3" y="497">GROUP</text>
</g>
<g font-size="1.9" fill="#4f4f4f">
<text x="675.4" y="488.3">UNLESS NOTED</text>
<text x="665" y="519.7">THE INFORMATION ON THIS DRAWING</text>
<text x="666.5" y="521.7">IS PROPRIETARY TO THE PLASTEK</text>
<text x="663.7" y="527.4">REPRODUCED WITHOUT PRIOR WRITTEN</text>
<text x="668.4" y="525.5">SHALL NOT BE DISCLOSED OR</text>
<text x="669.6" y="523.6">GROUP. THIS INFORMATION</text>
<text x="666" y="529.3">CONSENT OF THE PLASTEK GROUP.</text>
</g>
</svg>
